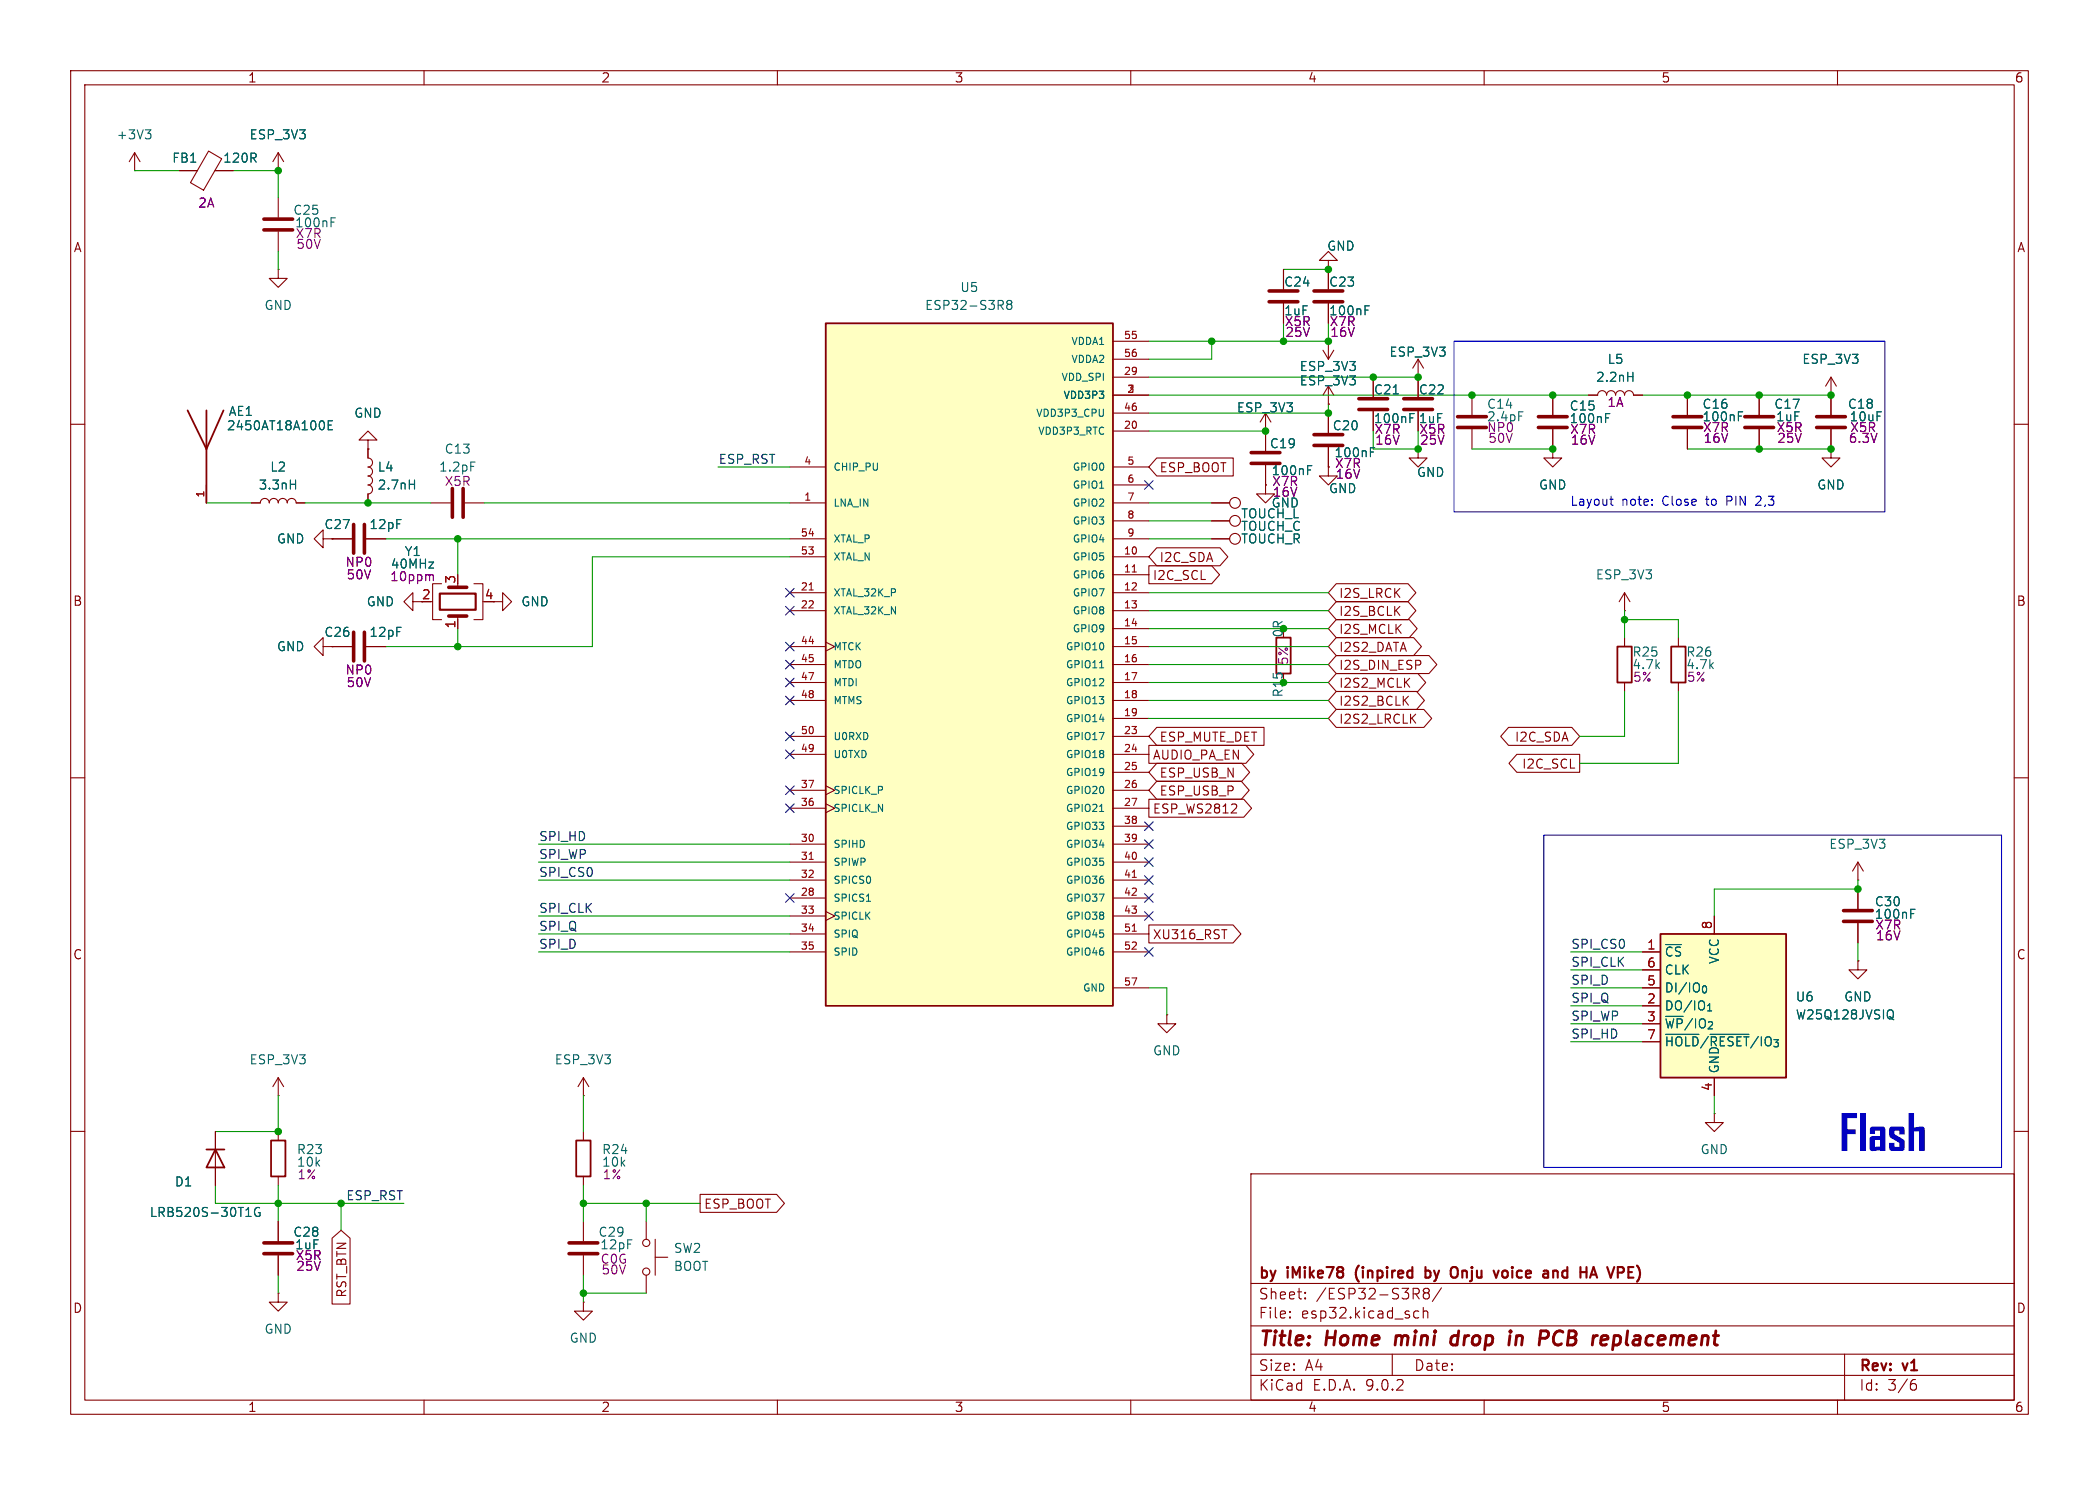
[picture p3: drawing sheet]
<svg xmlns="http://www.w3.org/2000/svg" width="297mm" height="210mm" viewBox="0 0 297 210" stroke-linecap="round" stroke-linejoin="round" font-family="sans-serif">
<g fill="none" stroke="#840000" stroke-width=".15">
<path d="M10 10h277v190h-277zM12 12h273v186h-273zM60 10v2M110 10v2M160 10v2M210 10v2M260 10v2M10 60h2M200.7 63.5v1.3h1.2l-1.2 1.2-1.3-1.2h1.3M219.7 63.5v1.3h1.3l-1.3 1.2-1.3-1.2h1.3M219.7 63.5h.1M285 60h2"/>
<path d="M10 110h2M285 110h2M262.9 124.5h.1M262.9 135.9v1.3h1.3l-1.3 1.2-1.3-1.2h1.3M262.9 135.9h.1M262.9 121.9l-.8 1.3M262.9 121.9l.8 1.3M262.9 121.9v2.6M242.6 157.5v1.3h1.2l-1.2 1.2-1.3-1.2h1.3M242.6 157.5h.1M10 160h2M177 166h108v32h-108z"/>
<path d="M285 160h2M60 198v2M110 198v2M160 198v2M177 194.5h108M177 191.5h108M177 187.5h108M177 181.5h108M182.5 186.3h.1l-.1 .1M182.5 186.3v.1M182.5 185.5v.1M182.5 185.5h.1l-.1 .1"/>
<path d="M184.7 183.6v.1M184.7 183.6h-.1l.1 .1M184.7 182.8v.1M184.7 182.8h-.1l.1 .1M197 191.5v3M200.2 186.3l.1 .1 .4-.1M200.2 185.5l.1-.1 .4 .1M200.3 183l.5 .7M200.7 182.3a.41 .41 0 0 1-.2 .7M201.4 185.5a.37 .37 0 0 1 .6 .1v.8M201.4 184.9v1.5M201.7 182.8h-.2a.31 .31 0 0 1-.1-.4 .31 .31 0 0 1 .3-.2l.4 .1a.31 .31 0 0 1 .1 .3 .31 .31 0 0 1-.2 .2"/>
<path d="M201.7 182.8l-.3 .3 .1 .5 .2 .1 .4-.1 .1-.2v-.4l-.2-.2M201.7 182.8h.3M204 182.1l-1.3 2M210 198v2M260 198v2M261 191.5v6.5M270.6 195.7h.4l.2 .3-.1 .5-.2 .1h-.3M271 195.1l-.4 .1"/>
</g>
<path d="M197.6 188.9l-.2 1.3M206.3 189a.66 .66 0 0 0-1 .3v.5l.1 .3 .2 .1 .6-.1M206.4 188.2l-.2 2M214.6 188.9l-.2 1.3M215.2 188.9h-.3l-.3 .2M220.3 188.3a1.28 1.28 0 0 0-.2 1.8l.2 .1M228.3 190.1l.5 .1M228.4 188.9l-.2 2M228.6 188.9l-.2 .1" fill="none" stroke="#840000" stroke-width=".4"/>
<path d="M201.7 179.2v1.5M201.7 179.8l.4-.1 .2 .1M206.1 179.3a1.07 1.07 0 0 1 0 1.3M213.3 179.8a.41 .41 0 0 0-.4-.1 .41 .41 0 0 0-.3 .3v.4a.41 .41 0 0 0 .3 .3 .41 .41 0 0 0 .4-.2M219.8 179.8l.2-.1 .3 .1 .1 .9M225.5 179.2l.5 1.5M230.4 179.2h.7M202.3 180.5l-.2 .2-.4-.1M225.1 180.3h.7M230.4 180.7h.7" fill="none" stroke="#840000" stroke-width=".3"/>
<path d="M234.9 132.1h17.8v20.3h-17.8z" fill="#ffffc2"/>
<path d="M180.6 90.2h2v5.1h-2zM228.9 91.4h2v5.1h-2zM234.9 132.1h17.8v20.3h-17.8zM29.2 162.6h2.5M30.5 162.6l1.2 2.5h-2.5z" fill="none" stroke="#840000" stroke-width=".25"/>
<g fill="none" stroke="#840000" stroke-width=".15">
<path d="M19 24.1h.1M19 21.6l-.7 1.3M19 21.6l.8 1.3M19 21.6v2.5M25.4 24.1h2.5M29.5 21.4l1.9 1.1-2.6 4.4-1.9-1.1zM30.4 24.1h2.6M39.4 38.1v1.3h1.2l-1.2 1.2-1.3-1.2h1.3M39.4 38.1h.1M39.4 24.1h.1M39.4 21.6v2.5M39.4 27.9v2.8"/>
<path d="M39.4 32.8v2.8M39.4 21.6l-.8 1.3M39.4 21.6l.7 1.3M188 36.8h1.2l-1.2-1.2-1.3 1.2h1.3v1.3M188 38.1h.1M188 58.4v2.8M238.8 55.9v2.8M45.7 76.2v-1.3l-1.3 1.3 1.3 1.3v-1.3h1.3M47 76.2h.1M52.1 62.2h1.2l-1.2-1.2-1.3 1.2h1.3v1.3M52.1 63.5h.1M188 66v1.3h1.2l-1.2 1.3-1.3-1.3h1.3"/>
<path d="M188 66h.1M188 63.2v2.8M238.8 60.7v2.8M47 91.4h2.8M51.8 91.4h2.8M69.8 85.1h1.3v-1.3l1.3 1.3-1.3 1.3v-1.3M229.9 86.4h.1M229.9 83.8l-.8 1.3M229.9 83.8l.7 1.3M229.9 83.8v2.6M229.9 90.2v1.2M229.9 96.5v1.3"/>
<path d="M232.4 134.6h2.5M232.4 137.2h2.5M232.4 139.7h2.5M242.6 129.5v2.6M262.9 125.7v2.8M262.9 130.6v2.8M82.5 154.9h.1M82.5 152.4l-.7 1.3M82.5 152.4l.8 1.3M82.5 152.4v2.5M165.1 143.5v1.3h1.3l-1.3 1.3-1.3-1.3h1.3M165.1 143.5h.1"/>
<path d="M232.4 142.2h2.5M232.4 144.8h2.5M232.4 147.3h2.5M242.6 152.4v2.5M30.5 160v7.6M39.4 172.7v2.8M39.4 177.5v2.8M82.5 172.7v2.8M82.5 177.5v2.8M91.4 172.7v2.6M92.7 177.8h1.8M92.7 175.3v5"/>
<path d="M39.4 182.9v1.3h1.2l-1.2 1.2-1.3-1.2h1.3M39.4 182.9h.1M82.5 184.2v1.2h1.3l-1.3 1.3-1.2-1.3h1.2M82.5 184.2h.1M91.4 180.3v2.6"/>
<circle cx="91.4" cy="175.8" r=".51"/>
<circle cx="91.4" cy="179.8" r=".51"/>
</g>
<g fill="none" stroke="#006464" stroke-width=".15">
<path d="M20.6 18.4h.7l-.4 .4M21.1 18.8l.2 .3v.3l-.2 .2M46.8 31.4h.5M46.8 30.8h.7M246 58.8h.4M246 58.2h.6M193.9 63.9h.4M193.9 63.3h.6M270.4 129.2h.4M270.4 128.6h.6M235.7 146.3h4.7M242 146.3h5.5"/>
<path d="M267.5 143.8l.5 .4M267.6 142.8l.1 .1a.81 .81 0 0 1-.1 1.2M34.8 172h.7M35 170.9l.2-.1v1.2M36.7 170.8a.62 .62 0 0 0-.7 .5 .62 .62 0 0 0 .4 .7l.4-.1v-.4h-.2"/>
</g>
<g fill="none" stroke="#840000" stroke-width=".51">
<path d="M37.3 31h4.1M37.3 32.5h4.1M236.7 58.9h4.1M185.9 61.5h4.1M185.9 63h4.1M236.7 60.5h4.1M50 89.4v4.1M51.6 89.4v4.1M260.9 128.8h4M260.9 130.3h4M37.3 175.8h4.1M37.3 177.3h4.1"/>
<path d="M80.5 175.8h4.1M80.5 177.3h4.1"/>
</g>
<path d="M116.8 45.7h40.7v96.5h-40.7z" fill="#ffffc2"/>
<path d="M26.5 58l2.7 5.5 2.4-5.5M29.2 58v13.1M116.8 45.7h40.7v96.5h-40.7zM236.5 91.4h2v5.1h-2zM38.4 161.3h2v5.1h-2zM81.5 161.3h2.1v5.1h-2.1z" fill="none" stroke="#840000" stroke-width=".25"/>
<g fill="none" stroke="#840000" stroke-width=".15">
<path d="M181.6 38.1v2.8M188 38.1v2.8M157.5 48.3h5.1M157.5 50.8h5.1M157.5 53.3h5.1M157.5 55.9h5.1M157.5 58.4h5.1M179.1 58.4v5.4M179.1 58.4l-.8 1.3M179.1 58.4l.7 1.3M181.6 42.9v2.8M187.2 49.5l.8 1.3"/>
<path d="M188 57.2h.1M188 54.6l-.8 1.3M188 54.6l.7 1.3M188 42.9v2.8M188 48.3v2.5M188 54.6v2.6M188.7 49.5l-.7 1.3M194.3 53.3v2.8M194.3 58.2v2.8M200.7 53.3h.1M200.7 50.8l-.8 1.3M200.7 50.8l.7 1.3"/>
<path d="M200.7 50.8v5.3M200.7 58.2v2.8M208.3 55.9v2.8M219.7 55.9v2.8M224.8 55.9h1.3a.64 .64 0 0 1 .6-.7 .64 .64 0 0 1 .6 .7 .64 .64 0 0 1 .7-.7 .64 .64 0 0 1 .6 .7 .64 .64 0 0 1 .6-.7 .64 .64 0 0 1 .7 .7 .64 .64 0 0 1 .6-.7 .64 .64 0 0 1 .6 .7h1.3M248.9 55.9v2.8M259.1 55.9h.1M259.1 53.3l-.8 1.3M259.1 53.3l.7 1.3M259.1 53.3v5.4M29.2 68.6v2.5M35.6 71.1h1.2a.64 .64 0 0 1 .7-.6 .64 .64 0 0 1 .6 .6 .64 .64 0 0 1 .6-.6 .64 .64 0 0 1 .7 .6 .64 .64 0 0 1 .6-.6 .64 .64 0 0 1 .6 .6 .64 .64 0 0 1 .7-.6 .64 .64 0 0 1 .6 .6h1.3"/>
<path d="M47 76.2h2.8M51.8 76.2h2.8M52.1 63.5v1.3a.64 .64 0 0 1 .6 .6 .64 .64 0 0 1-.6 .6 .64 .64 0 0 1 .6 .7 .64 .64 0 0 1-.6 .6 .64 .64 0 0 1 .6 .7 .64 .64 0 0 1-.6 .6 .64 .64 0 0 1 .6 .6 .64 .64 0 0 1-.6 .7v1.2M61 71.1h2.8M65.8 71.1h2.8M111.8 66h5M111.8 71.1h5M111.8 76.2h5M111.8 78.7h5M157.5 66h5.1M157.5 71.1h5.1M157.5 76.2h5.1"/>
<path d="M157.5 78.7h5.1M157.5 61h5.1M157.5 68.6h5.1M157.5 73.7h5.1M163.7 64.8h10.8v2.5h-10.8l-1.1-1.3zM163.7 77.5h8.9l1.1 1.2-1.1 1.3h-8.9l-1.1-1.3zM171.4 71.1h2.6M171.4 76.2h2.6M171.4 73.7h2.6M179.1 68.6v1.3h1.2l-1.2 1.2-1.3-1.2h1.3M179.1 68.6h.1M179.1 61h.1"/>
<path d="M179.1 65.8v2.8M208.3 60.7v2.8M219.7 60.7v2.8M248.9 60.7v2.8M259.1 63.5v1.3h1.2l-1.2 1.2-1.3-1.2h1.3M259.1 63.5h.1M259.1 60.7v2.8M45.7 91.4v-1.2l-1.3 1.2 1.3 1.3v-1.3h1.3M47 91.4h.1M58.4 85.1v-1.3l-1.3 1.3 1.3 1.3v-1.3h1.3M61 85.1h.2M62.5 82.6h-1.3v5h1.3"/>
<path d="M64.8 87.1v1.8M67.1 82.6h1.2v5h-1.2M111.8 83.8h5M111.8 86.4h5M111.8 91.4h5M111.8 94h5M111.8 96.5h5M111.8 99.1h5M116.8 90.8l1.3 .6-1.3 .7M157.5 83.8h5.1M157.5 86.4h5.1M157.5 91.4h5.1"/>
<path d="M157.5 94h5.1M157.5 96.5h5.1M157.5 99.1h5.1M157.5 81.3h5.1M157.5 88.9h5.1M162.6 80h8.9l1.1 1.3-1.1 1.3h-8.9zM189.1 95.2h11.5l1.1 1.3-1.1 1.3h-11.5l-1.1-1.3zM189.1 87.6h10.3l1.1 1.3-1.1 1.3h-10.3l-1.1-1.3zM189.1 92.7h13.1l1.1 1.3-1.1 1.3h-13.1l-1.1-1.3zM189.1 97.8h11.3l1.2 1.3-1.2 1.2h-11.3l-1.1-1.2zM189.1 85.1h10.1l1.1 1.3-1.1 1.2h-10.1l-1.1-1.2zM189.1 90.2h10.9l1.1 1.2-1.1 1.3h-10.9l-1.1-1.3z"/>
<path d="M189.1 82.5h10.1l1.1 1.3-1.1 1.3h-10.1l-1.1-1.3zM198.7 99l.6 .7M199.3 98.5l-.7 .7M237.5 90.2v1.2M237.5 96.5v1.3M111.8 104.1h5M111.8 106.7h5M111.8 111.8h5M111.8 114.3h5M111.8 119.4h5M116.8 111.1l1.3 .7-1.3 .6M116.8 113.7l1.3 .6-1.3 .6"/>
<path d="M157.5 104.1h5.1M157.5 106.7h5.1M157.5 111.8h5.1M157.5 114.3h5.1M157.5 119.4h5.1M157.5 101.6h5.1M157.5 109.2h5.1M157.5 116.8h5.1M162.6 105.4h13.7l1.1 1.3-1.1 1.3h-13.7zM162.6 113h13.4l1.1 1.3-1.1 1.3h-13.4zM163.7 110.5h11.9l1.2 1.3-1.2 1.2h-11.9l-1.1-1.2zM163.7 102.9h15.2v2.5h-15.2l-1.1-1.3z"/>
<path d="M163.7 107.9h12l1.1 1.3-1.1 1.3h-12l-1.1-1.3zM174.9 113.8l.1 .1-.1 .3-.7 .8h.8M189.1 100.3h12.4l1.1 1.3-1.1 1.3h-12.4l-1.1-1.3zM213.5 102.9h8.9l1.1 1.2-1.1 1.3h-8.9l-1.2-1.3zM214.6 106.7h8.9v2.5h-8.9l-1.1-1.2zM111.8 121.9h5M111.8 124.5h5M111.8 127h5M111.8 129.5h5M111.8 132.1h5M111.8 134.6h5M116.8 128.9l1.3 .6-1.3 .7"/>
<path d="M157.5 121.9h5.1M157.5 124.5h5.1M157.5 127h5.1M157.5 129.5h5.1M157.5 132.1h5.1M157.5 134.6h5.1M157.5 139.7h5.1M162.6 130.8h11.9l1.1 1.3-1.1 1.3h-11.9zM172.9 131.5h.7M39.4 154.9h.1M39.4 152.4v2.5M39.4 152.4l-.8 1.3"/>
<path d="M39.4 152.4l.7 1.3M39.4 160v1.3M39.4 166.4v1.2M47 175.1l1.3-1.1 1.2 1.1v9.3h-2.5zM82.5 160v1.3M82.5 166.4v1.2M99.1 168.9h10.8l1.1 1.3-1.1 1.3h-10.8z"/>
<circle cx="174.8" cy="76.2" r=".76"/>
<circle cx="174.8" cy="71.1" r=".76"/>
<circle cx="174.8" cy="73.7" r=".76"/>
</g>
<path d="M114.5 83.4h.6M160.2 80.9h.6M114.5 121.5h.6M160.2 124.1h.6M160.2 131.7h.6" fill="none" stroke="#a90000" stroke-width=".15"/>
<g fill="none" stroke="#006464" stroke-width=".15">
<path d="M47.1 59.5h-.7v1.3h.7M141.5 43.2l.5 .6M141.8 42.6l.2 .1-.2 .4M142.7 43l-.2-.2 .2-.3h.2l.3 .2-.3 .3M142.7 43l-.2 .3v.3l.2 .2 .4-.1 .1-.2v-.2l-.3-.3M142.7 43h.2M193.2 43.9h.4M193.2 43.3h.6M197.1 55.7h.8M199.5 59.1h.4M199.5 58.5h.6M214.9 58.2h.6"/>
<path d="M227.2 59.1h.4M227.2 58.5h.6M230.3 53.3h.7M231 52.6v1.3M41.1 68.5h.7M41.8 67.9v1.3M46.4 60.1h.5M57.9 68.5h.8M58.7 67.9v1.3M66.6 65.3h.6M185 66.5h.4M185 65.9h.6"/>
<path d="M155.6 94.4h.6M155.6 114.8h.6M122.6 127.5h.6"/>
</g>
<g fill="none" stroke="#840000" stroke-width=".51">
<path d="M179.6 41.1h4M179.6 42.7h4M185.9 41.1h4.1M185.9 42.7h4.1M192.3 56.4h4M192.3 57.9h4M198.6 56.4h4.1M198.6 57.9h4.1M206.2 58.9h4.1M217.7 58.9h4M246.9 58.9h4.1M257 58.9h4.1"/>
<path d="M50 74.2v4M51.6 74.2v4M64 69.1v4.1M65.5 69.1v4.1M177 64h4.1M177 65.5h4.1M206.2 60.5h4.1M217.7 60.5h4M246.9 60.5h4.1M257 60.5h4.1M63.5 87.1h2.5M63.5 83.1h2.5"/>
</g>
<path d="M62.2 83.9h5.1v2.3h-5.1z" fill="none" stroke="#840000" stroke-width=".3"/>
<path d="M61.1 81.3l.2 .1v.7" fill="none" stroke="#840084" stroke-width=".15"/>
<g fill="none" stroke="#009600" stroke-width=".15">
<path d="M19 24.1h6.4M33 24.1h6.4v3.8M39.4 35.6v2.5M181.6 38.1h6.4M162.6 55.9h62.2M162.6 53.3h38.1M171.4 48.3v2.5h-8.8M181.6 45.7v2.6M188 57.2v1.2h-25.4M188 45.7v2.6h-25.4M232.4 55.9h26.7M29.2 71.1h6.4"/>
<path d="M43.2 71.1h17.8M54.6 76.2h57.2M64.8 76.2v5.1M68.6 71.1h43.2M101.6 66h10.2M111.8 78.7h-28v12.7h-29.2M162.6 61h16.5M162.6 76.2h8.8M162.6 73.7h8.8M162.6 71.1h8.8M194.3 61v2.5h6.4v-2.5M208.3 63.5h11.4"/>
<path d="M238.8 63.5h20.3M64.8 88.9v2.5M162.6 91.4h25.4M162.6 99.1h25.4M162.6 96.5h25.4M162.6 88.9h25.4M162.6 83.8h25.4M162.6 94h25.4M162.6 86.4h25.4M229.9 86.4v3.8M229.9 97.8v6.3h-6.4M229.9 87.6h7.6v2.6"/>
<path d="M237.5 97.8v10.2h-14M76.2 119.4h35.6M162.6 101.6h25.4M76.2 134.6h35.6M76.2 124.5h35.6M76.2 121.9h35.6M76.2 129.5h35.6M76.2 132.1h35.6M162.6 139.7h2.5v3.8M222.2 137.2h10.2M222.2 139.7h10.2M222.2 134.6h10.2"/>
<path d="M262.9 124.5v1.2h-20.3v3.8M262.9 133.4v2.5M39.4 154.9v5.1h-8.9M82.5 154.9v5.1M222.2 142.2h10.2M222.2 144.8h10.2M222.2 147.3h10.2M242.6 154.9v2.6M30.5 167.6v2.6h26.6M39.4 167.6v5.1M48.3 170.2v3.8M82.5 167.6v5.1"/>
<path d="M82.5 170.2h16.6M91.4 170.2v2.5M39.4 180.3v2.6M82.5 180.3v3.9M82.5 182.9h8.9"/>
</g>
<g fill="none" stroke="#000084" stroke-width=".15">
<path d="M162 68l1.2 1.2M163.2 68l-1.2 1.2M111.2 83.2l1.2 1.2M111.2 85.8l1.2 1.2M111.2 98.5l1.2 1.2M111.2 95.9l1.2 1.2M111.2 93.4l1.2 1.2M111.2 90.8l1.2 1.2M112.4 83.2l-1.2 1.2M112.4 85.8l-1.2 1.2M112.4 98.5l-1.2 1.2M112.4 95.9l-1.2 1.2"/>
<path d="M112.4 93.4l-1.2 1.2M112.4 90.8l-1.2 1.2M111.2 113.7l1.2 1.2M111.2 106.1l1.2 1.2M111.2 103.5l1.2 1.2M111.2 111.2l1.2 1.2M112.4 113.7l-1.2 1.2M112.4 106.1l-1.2 1.2M112.4 103.5l-1.2 1.2M112.4 111.2l-1.2 1.2M162 116.2l1.2 1.2M162 118.8l1.2 1.2"/>
<path d="M163.2 116.2l-1.2 1.2M163.2 118.8l-1.2 1.2M111.2 126.4l1.2 1.2M112.4 126.4l-1.2 1.2M162 126.4l1.2 1.2M162 121.3l1.2 1.2M162 134l1.2 1.2M162 128.9l1.2 1.2M162 123.9l1.2 1.2M163.2 126.4l-1.2 1.2M163.2 121.3l-1.2 1.2M163.2 134l-1.2 1.2"/>
<path d="M163.2 128.9l-1.2 1.2M163.2 123.9l-1.2 1.2"/>
</g>
<g fill="#0000c2">
<path d="M260.6 157.4h2.2v.7h-1.4v1.6h1.2v.7h-1.2v2.4h-.8z"/>
<path d="M263.2 157.4h.8v5.4h-.8z"/>
<path d="M264.7 159.4l.3-.1h1.3a.38 .38 0 0 1 .5 .4v3.1h-.8v-.1l-1 .1a.43 .43 0 0 1-.5-.6h1.5v-1h-.7v1h-.8v-1.1a.38 .38 0 0 1 .5-.4h1v-.8h-.7v.5h-.7v-.7z"/>
<path d="M267.4 159.4l.4-.1h1.3a.38 .38 0 0 1 .4 .4v.7h-.7v-.5h-.7v.5l1.3 .8 .1 .3v.8a.38 .38 0 0 1-.4 .5h-1.3a.38 .38 0 0 1-.5-.5v-.7h.8v.6h.7v-.6l-1.2-.7-.3-.2v-1z"/>
<path d="M270 157.4h.8v2.1l.9-.2a.46 .46 0 0 1 .6 .4v3.1h-.7v-2.8h-.8v2.8h-.8z"/>
</g>
<path d="M205.7 48.3h61v24.1h-61zM227.8 70.6h.5M228 71.3v.1h.3M248.6 70.2l-.1 .1M249.1 70.7l-.7 .7h.8M218.4 118.1h64.8v47h-64.8z" fill="none" stroke="#0000c2" stroke-width=".15"/>
<g fill="none" stroke="#840000" stroke-width=".15">
<path d="M25.4 24.1h2.5M30.5 24.1h2.5M39.4 24.1h.1M181.6 38.1v2.8M188 38.1h.1M188 38.1v2.8M181.6 42.9v2.8M188 57.2h.1M188 42.9v2.8M188 58.4v2.8M194.3 53.3v2.8M194.3 58.2v2.8"/>
<path d="M200.7 53.3h.1M200.7 53.3v2.8M200.7 58.2v2.8M219.7 55.9v2.8M224.8 55.9h1.3M231.1 55.9h1.3M238.8 55.9v2.8M248.9 55.9v2.8M259.1 55.9h.1M259.1 55.9v2.8M29.2 68.6v2.5M35.6 71.1h1.2"/>
<path d="M41.9 71.1h1.3M47 76.2h.1M47 76.2h2.8M51.8 76.2h2.8M52.1 63.5h.1M52.1 63.5v1.3M52.1 69.9v1.2M171.4 71.1h2.6M171.4 76.2h2.6M171.4 73.7h2.6M179.1 68.6h.1M179.1 61h.1"/>
<path d="M179.1 61v2.8M179.1 65.8v2.8M188 66h.1M188 63.2v2.8M219.7 63.5h.1M219.7 60.7v2.8M238.8 60.7v2.8M248.9 60.7v2.8M259.1 63.5h.1M259.1 60.7v2.8M47 91.4h.1M47 91.4h2.8"/>
<path d="M51.8 91.4h2.8M64.8 87.6v1.3M232.4 134.6h2.5M232.4 137.2h2.5M232.4 139.7h2.5M242.6 129.5v2.6M262.9 135.9h.1M262.9 125.7v2.8M262.9 130.6v2.8M232.4 142.2h2.5M232.4 144.8h2.5M232.4 147.3h2.5"/>
<path d="M242.6 152.4v2.5M30.5 160v2.6M30.5 165.1v2.5M39.4 172.7v2.8M39.4 177.5v2.8"/>
</g>
<g fill="none" stroke="#006464" stroke-width=".15">
<path d="M47.1 59.5h-.7v1.3h.7M193.2 43.9h.4M193.2 43.3h.6M197.1 55.7h.8M199.5 59.1h.4M199.5 58.5h.6M227.2 59.1h.4M227.2 58.5h.6M230.3 53.3h.7M231 52.6v1.3M246 58.8h.4M246 58.2h.6"/>
<path d="M41.1 68.5h.7M41.8 67.9v1.3M46.4 60.1h.5M57.9 68.5h.8M58.7 67.9v1.3M185 66.5h.4M185 65.9h.6M193.9 63.9h.4M193.9 63.3h.6M270.4 129.2h.4M270.4 128.6h.6M235.7 146.3h4.7"/>
<path d="M242 146.3h5.5M267.5 143.8l.5 .4M267.6 142.8l.1 .1a.81 .81 0 0 1-.1 1.2M34.8 172h.7M35 170.9l.2-.1v1.2M36.7 170.8a.62 .62 0 0 0-.7 .5 .62 .62 0 0 0 .4 .7l.4-.1v-.4h-.2"/>
</g>
<path d="M61.1 81.3l.2 .1v.7" fill="none" stroke="#840084" stroke-width=".15"/>
<g fill="#009600" stroke="#009600" stroke-width=".15">
<circle cx="262.9" cy="125.7" r=".46"/>
<circle cx="200.7" cy="63.5" r=".46"/>
<circle cx="179.1" cy="61" r=".46"/>
<circle cx="188" cy="58.4" r=".46"/>
<circle cx="259.1" cy="63.5" r=".46"/>
<circle cx="248.9" cy="63.5" r=".46"/>
<circle cx="259.1" cy="55.9" r=".46"/>
<circle cx="238.8" cy="55.9" r=".46"/>
<circle cx="248.9" cy="55.9" r=".46"/>
<circle cx="208.3" cy="55.9" r=".46"/>
<circle cx="219.7" cy="63.5" r=".46"/>
<circle cx="219.7" cy="55.9" r=".46"/>
<circle cx="229.9" cy="87.6" r=".46"/>
<circle cx="64.8" cy="91.4" r=".46"/>
<circle cx="52.1" cy="71.1" r=".46"/>
<circle cx="64.8" cy="76.2" r=".46"/>
<circle cx="39.4" cy="24.1" r=".46"/>
<circle cx="82.5" cy="170.2" r=".46"/>
<circle cx="48.3" cy="170.2" r=".46"/>
<circle cx="39.4" cy="170.2" r=".46"/>
<circle cx="82.5" cy="182.9" r=".46"/>
<circle cx="91.4" cy="170.2" r=".46"/>
<circle cx="39.4" cy="160" r=".46"/>
<circle cx="194.3" cy="53.3" r=".46"/>
<circle cx="188" cy="48.3" r=".46"/>
<circle cx="200.7" cy="53.3" r=".46"/>
<circle cx="181.6" cy="48.3" r=".46"/>
<circle cx="171.4" cy="48.3" r=".46"/>
<circle cx="188" cy="38.1" r=".46"/>
</g>
<g font-size="2.8" fill="#840000">
<text x="178" y="190.9">Title:</text>
<text x="187.7" y="190.9">Home</text>
<text x="198.3" y="190.9">mini</text>
<text x="207" y="190.9">drop</text>
<text x="216" y="190.9">in</text>
<text x="221" y="190.9">PCB</text>
<text x="229.4" y="190.9">replacement</text>
</g>
<g font-size="2.1" fill="#840000">
<text x="178" y="184">Sheet:</text>
<text x="178" y="181.2">by</text>
<text x="182.2" y="181.2">iMike78</text>
<text x="186.2" y="184">/ESP32-S3R8/</text>
<text x="192.5" y="181.2">(inpired</text>
<text x="202.9" y="181.2">by</text>
<text x="207.2" y="181.2">Onju</text>
<text x="213.9" y="181.2">voice</text>
<text x="221.5" y="181.2">and</text>
<text x="227.3" y="181.2">HA</text>
<text x="231.9" y="181.2">VPE)</text>
<text x="178" y="186.7">File:</text>
<text x="184.1" y="186.7">esp32.kicad_sch</text>
<text x="178" y="196.9">KiCad</text>
<text x="178" y="194.1">Size:</text>
<text x="184.7" y="194.1">A4</text>
<text x="185.7" y="196.9">E.D.A.</text>
<text x="193.3" y="196.9">9.0.2</text>
<text x="200" y="194.1">Date:</text>
<text x="263" y="194.3">Rev:</text>
<text x="263" y="196.9">Id:</text>
<text x="267.1" y="196.9">3/6</text>
<text x="269.4" y="194.3">v1</text>
</g>
<g font-size="1.8" fill="#840000">
<text x="35" y="11.9">1</text>
<text x="85" y="11.9">2</text>
<text x="135" y="11.9">3</text>
<text x="185" y="11.9">4</text>
<text x="235" y="11.9">5</text>
<text x="285" y="11.9">6</text>
<text x="10.3" y="35.9">A</text>
<text x="285.3" y="35.9">A</text>
<text x="164" y="67">ESP_BOOT</text>
<text x="163" y="82.2">I2C_SCL</text>
<text x="164" y="79.7">I2C_SDA</text>
<text x="10.3" y="85.9">B</text>
<text x="59.6" y="84.8">2</text>
<text x="189.4" y="89.9">I2S_MCLK</text>
<text x="189.4" y="87.3">I2S_BCLK</text>
<text x="189.4" y="84.8">I2S_LRCK</text>
<text x="285.3" y="85.9">B</text>
<text x="189.4" y="94.9">I2S_DIN_ESP</text>
<text x="189.4" y="92.4">I2S2_DATA</text>
<text x="189.4" y="97.5">I2S2_MCLK</text>
<text x="189.4" y="100">I2S2_BCLK</text>
<text x="163" y="107.6">AUDIO_PA_EN</text>
<text x="164" y="105.1">ESP_MUTE_DET</text>
<text x="189.4" y="102.6">I2S2_LRCLK</text>
<text x="214.3" y="105.1">I2C_SDA</text>
<text x="164" y="112.7">ESP_USB_P</text>
<text x="164" y="110.2">ESP_USB_N</text>
<text x="215.3" y="108.9">I2C_SCL</text>
<text x="163" y="115.3">ESP_WS2812</text>
<text x="10.3" y="135.9">C</text>
<text x="163" y="133">XU316_RST</text>
<text x="285.3" y="135.9">C</text>
<text x="99.5" y="171.1">ESP_BOOT</text>
<text x="10.3" y="185.9">D</text>
<text x="49.2" y="183.6" transform="rotate(-90 49.2 183.6)">RST_BTN</text>
<text x="285.3" y="185.9">D</text>
<text x="35" y="199.9">1</text>
<text x="85" y="199.9">2</text>
<text x="135" y="199.9">3</text>
<text x="185" y="199.9">4</text>
<text x="235" y="199.9">5</text>
<text x="285" y="199.9">6</text>
</g>
<g font-size="1.8" fill="#006464">
<text x="16.4" y="19.9">+3V3</text>
<text x="24.3" y="23.2">FB1</text>
<text x="31.5" y="23.2">120R</text>
<text x="35.2" y="19.9">ESP_3V3</text>
<text x="41.4" y="30.6">C25</text>
<text x="41.7" y="32.4">100nF</text>
<text x="187.7" y="35.7">GND</text>
<text x="135.8" y="41.5">U5</text>
<text x="181.6" y="40.7">C24</text>
<text x="188" y="40.7">C23</text>
<text x="37.3" y="44">GND</text>
<text x="130.8" y="44">ESP32-S3R8</text>
<text x="188" y="44.8">100nF</text>
<text x="183.8" y="52.7">ESP_3V3</text>
<text x="196.5" y="50.6">ESP_3V3</text>
<text x="227.4" y="51.7">L5</text>
<text x="254.9" y="51.7">ESP_3V3</text>
<text x="32.3" y="59">AE1</text>
<text x="50" y="59.3">GND</text>
<text x="174.9" y="58.5">ESP_3V3</text>
<text x="183.8" y="54.7">ESP_3V3</text>
<text x="194.3" y="56">C21</text>
<text x="200.7" y="56">C22</text>
<text x="210.3" y="58">C14</text>
<text x="210.3" y="59.8">2.4pF</text>
<text x="222" y="58.3">C15</text>
<text x="225.7" y="54.2">2.2nH</text>
<text x="240.8" y="59.8">100nF</text>
<text x="240.8" y="58">C16</text>
<text x="251" y="58">C17</text>
<text x="261.4" y="58">C18</text>
<text x="261.6" y="59.8">10uF</text>
<text x="32" y="61.1">2450AT18A100E</text>
<text x="62.8" y="64.4">C13</text>
<text x="179.6" y="63.6">C19</text>
<text x="188.5" y="61.1">C20</text>
<text x="188.7" y="64.9">100nF</text>
<text x="194.3" y="60">100nF</text>
<text x="222" y="60">100nF</text>
<text x="36.5" y="69.4">3.3nH</text>
<text x="38.1" y="66.9">L2</text>
<text x="53.3" y="69.4">2.7nH</text>
<text x="53.3" y="66.9">L4</text>
<text x="62" y="66.9">1.2pF</text>
<text x="179.8" y="72">GND</text>
<text x="179.8" y="67.4">100nF</text>
<text x="188" y="70">GND</text>
<text x="188.9" y="67.9">16V</text>
<text x="200.4" y="67.7">GND</text>
<text x="217.7" y="69.4">GND</text>
<text x="257" y="69.4">GND</text>
<text x="39.1" y="77.1">GND</text>
<text x="45.8" y="75">C27</text>
<text x="52.2" y="75">12pF</text>
<text x="175.5" y="77.1">TOUCH_R</text>
<text x="175.5" y="75.3">TOUCH_C</text>
<text x="175.5" y="73.5">TOUCH_L</text>
<text x="57.2" y="78.8">Y1</text>
<text x="225.7" y="82.1">ESP_3V3</text>
<text x="51.8" y="86">GND</text>
<text x="73.7" y="86">GND</text>
<text x="39.1" y="92.3">GND</text>
<text x="45.8" y="90.3">C26</text>
<text x="52.2" y="90.3">12pF</text>
<text x="230.9" y="94.8">4.7k</text>
<text x="230.9" y="93.1">R25</text>
<text x="238.5" y="94.8">4.7k</text>
<text x="238.5" y="93.1">R26</text>
<text x="258.7" y="120.2">ESP_3V3</text>
<text x="265.2" y="130.1">100nF</text>
<text x="265.2" y="128.4">C30</text>
<text x="235.5" y="135.5">~{CS}</text>
<text x="243.4" y="136.4" transform="rotate(-90 243.4 136.4)">VCC</text>
<text x="235.5" y="138">CLK</text>
<text x="235.5" y="140.6">DI/IO_{0}</text>
<text x="235.5" y="143.1">DO/IO_{1}</text>
<text x="254" y="141.8">U6</text>
<text x="260.9" y="141.8">GND</text>
<text x="163.1" y="149.5">GND</text>
<text x="235.5" y="145.6">~{WP}/IO_{2}</text>
<text x="235.5" y="148.2">~{HOLD}/~{RESET}/IO_{3}</text>
<text x="254" y="144.4">W25Q128JVSIQ</text>
<text x="35.2" y="150.7">ESP_3V3</text>
<text x="78.4" y="150.7">ESP_3V3</text>
<text x="243.4" y="151.9" transform="rotate(-90 243.4 151.9)">GND</text>
<text x="24.6" y="168">D1</text>
<text x="41.9" y="165.2">10k</text>
<text x="41.9" y="163.4">R23</text>
<text x="85.1" y="165.2">10k</text>
<text x="85.1" y="163.4">R24</text>
<text x="240.5" y="163.4">GND</text>
<text x="21.1" y="172.3">LRB520S-30T1G</text>
<text x="41.4" y="175.1">C28</text>
<text x="84.6" y="175.1">C29</text>
<text x="84.8" y="176.9">12pF</text>
<text x="95.3" y="177.4">SW2</text>
<text x="95.3" y="179.9">BOOT</text>
<text x="37.3" y="188.8">GND</text>
<text x="80.5" y="190.1">GND</text>
</g>
<g font-size="1.8" fill="#840084">
<text x="28" y="29.6">2A</text>
<text x="41.7" y="33.9">X7R</text>
<text x="41.8" y="35.4">50V</text>
<text x="181.6" y="44.8">1uF</text>
<text x="181.7" y="46.3">X5R</text>
<text x="181.8" y="47.9">25V</text>
<text x="188" y="46.3">X7R</text>
<text x="188.1" y="47.9">16V</text>
<text x="227.3" y="57.8">1A</text>
<text x="251.2" y="59.8">1uF</text>
<text x="194.4" y="61.6">X7R</text>
<text x="194.5" y="63.1">16V</text>
<text x="200.7" y="60">1uF</text>
<text x="200.7" y="61.6">X5R</text>
<text x="200.8" y="63.1">25V</text>
<text x="210.3" y="61.3">NP0</text>
<text x="210.5" y="62.8">50V</text>
<text x="222.1" y="61.6">X7R</text>
<text x="222.2" y="63.1">16V</text>
<text x="240.9" y="61.3">X7R</text>
<text x="241" y="62.8">16V</text>
<text x="251.3" y="61.3">X5R</text>
<text x="251.4" y="62.8">25V</text>
<text x="261.5" y="62.8">6.3V</text>
<text x="261.7" y="61.3">X5R</text>
<text x="62.8" y="68.9">X5R</text>
<text x="179.9" y="68.9">X7R</text>
<text x="180" y="70.5">16V</text>
<text x="188.8" y="66.4">X7R</text>
<text x="48.8" y="80.4">NP0</text>
<text x="48.9" y="82.1">50V</text>
<text x="55.1" y="82.4">10ppm</text>
<text x="55.2" y="80.6">40MHz</text>
<text x="48.8" y="95.6">NP0</text>
<text x="182.5" y="94.1" transform="rotate(-90 182.5 94.1)">5%</text>
<text x="48.9" y="97.4">50V</text>
<text x="231" y="96.6">5%</text>
<text x="238.6" y="96.6">5%</text>
<text x="265.3" y="131.7">X7R</text>
<text x="265.4" y="133.2">16V</text>
<text x="42" y="167">1%</text>
<text x="85.2" y="167">1%</text>
<text x="41.7" y="176.9">1uF</text>
<text x="41.7" y="178.4">X5R</text>
<text x="41.8" y="179.9">25V</text>
<text x="84.9" y="178.9">C0G</text>
<text x="85" y="180.4">50V</text>
</g>
<g font-size="1.8" fill="#0f0f0f">
<text x="101.6" y="65.7">ESP_RST</text>
<text x="76.2" y="119">SPI_HD</text>
<text x="76.2" y="121.6">SPI_WP</text>
<text x="76.2" y="124.1">SPI_CS0</text>
<text x="76.2" y="129.2">SPI_CLK</text>
<text x="76.2" y="131.7">SPI_Q</text>
<text x="76.2" y="134.3">SPI_D</text>
<text x="222.2" y="136.8">SPI_CLK</text>
<text x="222.2" y="134.3">SPI_CS0</text>
<text x="222.2" y="141.9">SPI_Q</text>
<text x="222.2" y="139.4">SPI_D</text>
<text x="222.2" y="147">SPI_HD</text>
<text x="222.2" y="144.4">SPI_WP</text>
<text x="48.9" y="169.8">ESP_RST</text>
</g>
<g font-size="1.8" fill="#0000c2">
<text x="222.1" y="71.7">Layout</text>
<text x="229.5" y="71.7">note:</text>
<text x="235.3" y="71.7">Close</text>
<text x="241.7" y="71.7">to</text>
<text x="244.8" y="71.7">PIN</text>
<text x="249.1" y="71.7">2,3</text>
</g>
<g font-size="1.8" fill="#a90000">
<text x="64.5" y="82.6" transform="rotate(-90 64.5 82.6)">3</text>
<text x="64.5" y="89" transform="rotate(-90 64.5 89)">1</text>
<text x="68.5" y="84.8">4</text>
<text x="242.3" y="131.5" transform="rotate(-90 242.3 131.5)">8</text>
<text x="233" y="134.4">1</text>
<text x="233" y="136.9">6</text>
<text x="233" y="139.4">5</text>
<text x="233" y="142">2</text>
<text x="233" y="144.5">3</text>
<text x="233" y="147.1">7</text>
<text x="242.3" y="154.4" transform="rotate(-90 242.3 154.4)">4</text>
</g>
<g font-size="1.8" fill="#009600">
<text x="181.7" y="90.2" transform="rotate(-90 181.7 90.2)">0R</text>
<text x="181.7" y="98.7" transform="rotate(-90 181.7 98.7)">R15</text>
</g>
<g font-size="1.4" fill="#006464">
<text x="151.5" y="49">VDDA1</text>
<text x="151.5" y="51.5">VDDA2</text>
<text x="146.5" y="59.2">VDD3P3_CPU</text>
<text x="150.1" y="54.1">VDD_SPI</text>
<text x="150.4" y="56.6">VDD3P3</text>
<text x="146.8" y="61.7">VDD3P3_RTC</text>
<text x="117.9" y="66.8">CHIP_PU</text>
<text x="117.9" y="71.9">LNA_IN</text>
<text x="151.7" y="66.8">GPIO0</text>
<text x="151.7" y="69.3">GPIO1</text>
<text x="151.7" y="71.9">GPIO2</text>
<text x="117.9" y="76.9">XTAL_P</text>
<text x="151.7" y="74.4">GPIO3</text>
<text x="151.7" y="76.9">GPIO4</text>
<text x="117.9" y="79.5">XTAL_N</text>
<text x="151.7" y="79.5">GPIO5</text>
<text x="151.7" y="82">GPIO6</text>
<text x="117.9" y="84.6">XTAL_32K_P</text>
<text x="117.9" y="87.1">XTAL_32K_N</text>
<text x="151.7" y="84.6">GPIO7</text>
<text x="151.7" y="87.1">GPIO8</text>
<text x="151.7" y="89.6">GPIO9</text>
<text x="117.9" y="92.2">MTCK</text>
<text x="117.9" y="94.7">MTDO</text>
<text x="150.7" y="92.2">GPIO10</text>
<text x="150.7" y="94.7">GPIO11</text>
<text x="117.9" y="97.3">MTDI</text>
<text x="117.9" y="99.8">MTMS</text>
<text x="150.7" y="97.3">GPIO12</text>
<text x="150.7" y="99.8">GPIO13</text>
<text x="117.9" y="104.9">U0RXD</text>
<text x="117.9" y="107.4">U0TXD</text>
<text x="150.7" y="102.3">GPIO14</text>
<text x="150.7" y="104.9">GPIO17</text>
<text x="150.7" y="107.4">GPIO18</text>
<text x="117.9" y="112.5">SPICLK_P</text>
<text x="150.7" y="110">GPIO19</text>
<text x="150.7" y="112.5">GPIO20</text>
<text x="117.9" y="115">SPICLK_N</text>
<text x="150.7" y="115">GPIO21</text>
<text x="150.7" y="117.6">GPIO33</text>
<text x="117.9" y="120.1">SPIHD</text>
<text x="117.9" y="122.7">SPIWP</text>
<text x="117.9" y="125.2">SPICS0</text>
<text x="150.7" y="120.1">GPIO34</text>
<text x="150.7" y="122.7">GPIO35</text>
<text x="150.7" y="125.2">GPIO36</text>
<text x="117.9" y="127.7">SPICS1</text>
<text x="117.9" y="130.3">SPICLK</text>
<text x="150.7" y="127.7">GPIO37</text>
<text x="150.7" y="130.3">GPIO38</text>
<text x="117.9" y="132.8">SPIQ</text>
<text x="117.9" y="135.4">SPID</text>
<text x="150.7" y="132.8">GPIO45</text>
<text x="150.7" y="135.4">GPIO46</text>
<text x="153.1" y="140.4">GND</text>
</g>
<g font-size="1.4" fill="#a90000">
<text x="158.9" y="48">55</text>
<text x="158.9" y="50.5">56</text>
<text x="158.9" y="53.1">29</text>
<text x="158.9" y="58.2">46</text>
<text x="159.4" y="55.6">2</text>
<text x="113.7" y="65.8">4</text>
<text x="158.9" y="60.7">20</text>
<text x="159.4" y="65.8">5</text>
<text x="29" y="70.5" transform="rotate(-90 29 70.5)">1</text>
<text x="113.7" y="70.9">1</text>
<text x="159.4" y="68.3">6</text>
<text x="159.4" y="70.9">7</text>
<text x="113.2" y="75.9">54</text>
<text x="159.4" y="73.4">8</text>
<text x="159.4" y="75.9">9</text>
<text x="113.2" y="78.5">53</text>
<text x="113.2" y="83.6">21</text>
<text x="158.9" y="78.5">10</text>
<text x="158.9" y="81">11</text>
<text x="158.9" y="83.6">12</text>
<text x="113.2" y="86.1">22</text>
<text x="158.9" y="86.1">13</text>
<text x="158.9" y="88.6">14</text>
<text x="113.2" y="91.2">44</text>
<text x="113.2" y="93.7">45</text>
<text x="158.9" y="91.2">15</text>
<text x="158.9" y="93.7">16</text>
<text x="113.2" y="96.3">47</text>
<text x="113.2" y="98.8">48</text>
<text x="158.9" y="96.3">17</text>
<text x="158.9" y="98.8">18</text>
<text x="158.9" y="101.3">19</text>
<text x="113.2" y="103.9">50</text>
<text x="113.2" y="106.4">49</text>
<text x="158.9" y="103.9">23</text>
<text x="158.9" y="106.4">24</text>
<text x="113.2" y="111.5">37</text>
<text x="158.9" y="109">25</text>
<text x="158.9" y="111.5">26</text>
<text x="113.2" y="114">36</text>
<text x="113.2" y="119.1">30</text>
<text x="158.9" y="114">27</text>
<text x="158.9" y="116.6">38</text>
<text x="158.9" y="119.1">39</text>
<text x="113.2" y="121.7">31</text>
<text x="113.2" y="124.2">32</text>
<text x="158.9" y="121.7">40</text>
<text x="158.9" y="124.2">41</text>
<text x="113.2" y="126.7">28</text>
<text x="113.2" y="129.3">33</text>
<text x="113.2" y="131.8">34</text>
<text x="158.9" y="126.7">42</text>
<text x="158.9" y="129.3">43</text>
<text x="158.9" y="131.8">51</text>
<text x="113.2" y="134.4">35</text>
<text x="158.9" y="134.4">52</text>
<text x="158.9" y="139.4">57</text>
</g>
</svg>
